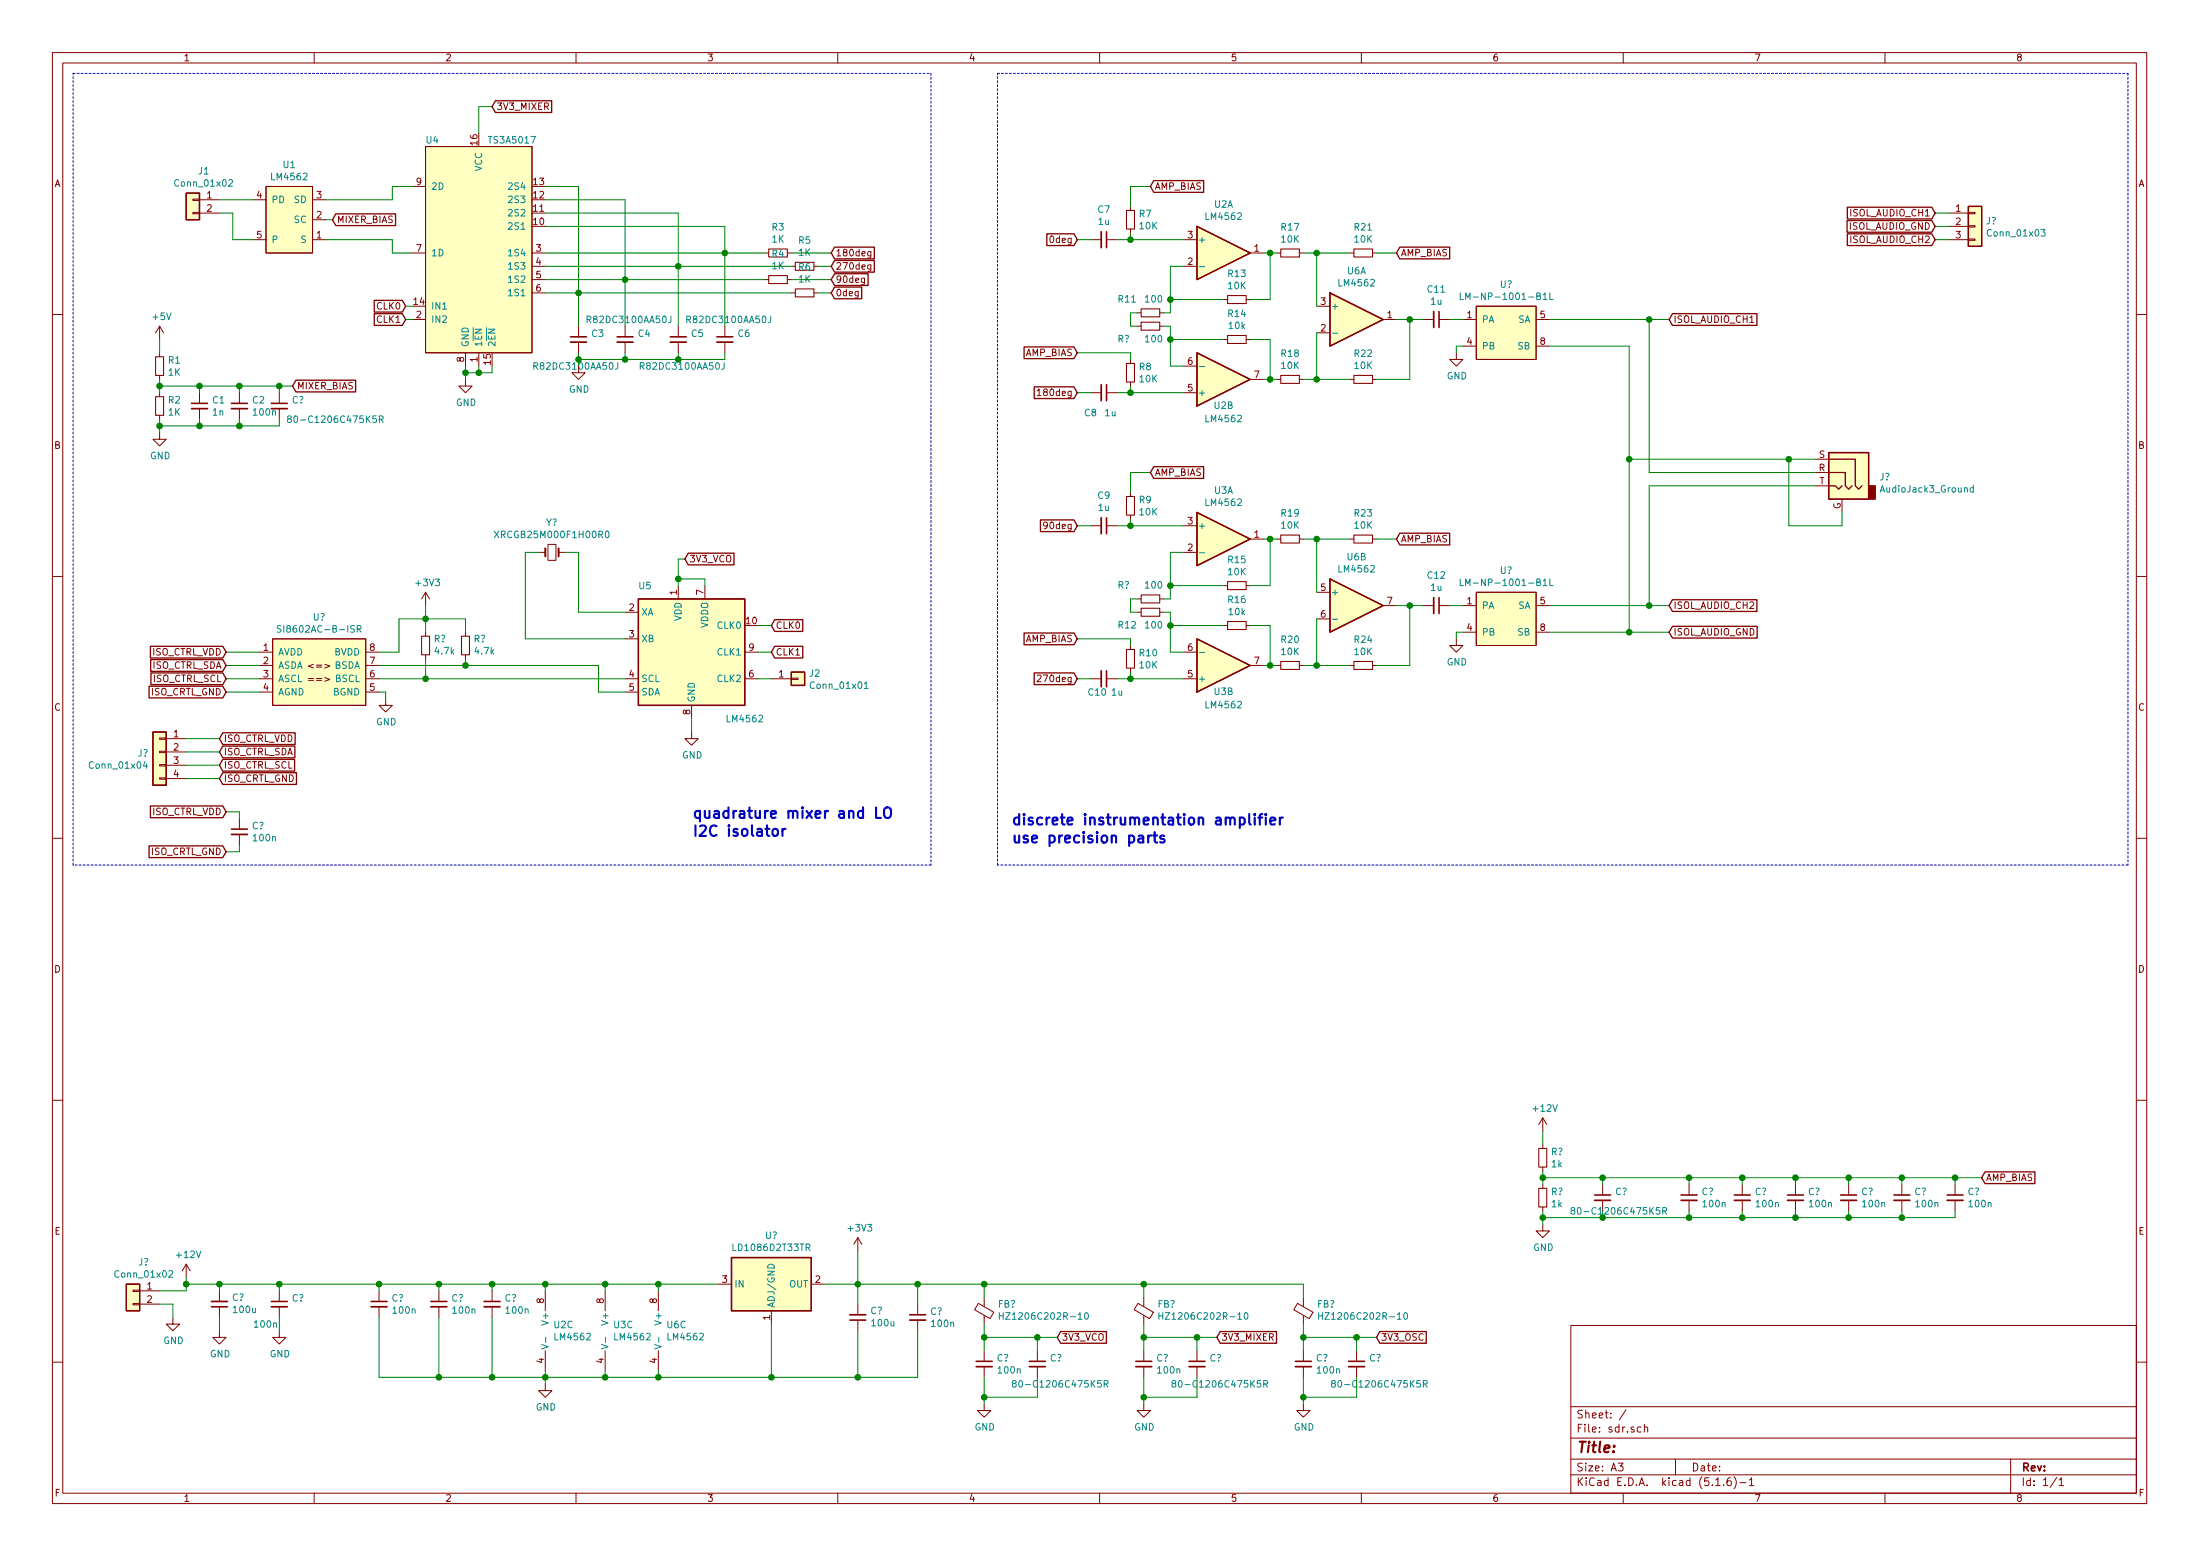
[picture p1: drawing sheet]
<svg xmlns="http://www.w3.org/2000/svg" width="420mm" height="297mm" viewBox="0 0 420 297" stroke-linecap="round" stroke-linejoin="round" font-family="sans-serif">
<g fill="none" stroke="#840000" stroke-width=".19">
<path d="M10 10h400v277h-400zM12 12h396v273.1h-396zM60 10v2M110 10v2M160 10v2M210 10v2M260 10v2M310 10v2M360 10v2M36.8 38h1.3v.3h-1.3zM38.1 38.1h3.8M48.3 38.1h2.5"/>
<path d="M50.8 35.6h8.9v12.7h-8.9zM59.7 38.1h2.5M78.7 35.6h2.6M81.3 28h20.3v39.3h-20.3zM215.9 39.4v.8M36.8 40.5h1.3v.3h-1.3zM38.1 40.7h3.8M48.3 45.8h2.5M59.7 45.8h2.5M59.7 41.9h2.5M78.7 48.3h2.6M101.6 48.3h2.5"/>
<path d="M101.6 50.8h2.5M101.6 53.4h2.5M101.6 55.9h2.5M146 48.3h.8M146 53.4h.8M150.4 48.3h.7M150.4 53.4h.7M151.1 50.8h.8M151.1 55.9h.8M155.4 50.8h.8M155.4 55.9h.8M165.1 53.1l-.1 1.1-.1 .2-.3-.1"/>
<path d="M165.1 53.1h-.4l-.2 .2 .1 .6h.5M166.3 50.6v1l-.2 .2h-.3M166.3 50.6h-.3l-.3 .2 .1 .5h.5M166.3 48v1l-.2 .3-.3-.1M166.3 48.1l-.3-.1-.3 .2 .1 .6h.5M208.3 45.8h2M211.3 45.8h2.1M215.9 43.7v.8M217.2 59.7h.7M221.5 59.7h.7M226.1 50.8h2.5M226.1 45.8h2.5"/>
<path d="M233.7 57.2h.7M238 57.2h.8M238.8 48.3h2.5M243.8 48.3h.8M248.2 48.3h.7M251.5 58.5h2.5M257.8 48.3h.8M262.1 48.3h.8M281.9 58.5h11.5v10.1h-11.5zM372.1 45.8h3.8M372.1 40.7h3.8M372.1 43.2h3.8"/>
<path d="M375.9 45.6h1.3v.3h-1.3zM375.9 40.5h1.3v.3h-1.3zM375.9 43.1h1.3v.2h-1.3zM10 60h2M30.5 62.3l-.8 1.2M30.5 62.3v2.5M30.5 67.3v.8M30.5 71.7v.7M30.5 75v.7M30.5 79.3v.7M30.5 62.3l.7 1.2M38.1 75v2"/>
<path d="M38.1 78v2M45.7 75v2M45.7 78v2M53.3 75v2M53.3 78v2M78.7 61h2.6M88.9 72.4v1.3h1.3l-1.3 1.3-1.3-1.3h1.3M88.9 67.3v2.6M91.4 67.3v2.6M110.5 69.9v1.3h1.3l-1.3 1.2-1.3-1.2h1.3M110.5 62.3v2M110.5 65.3v2"/>
<path d="M119.4 62.3v2M119.4 65.3v2M129.5 62.3v2M129.5 65.3v2M138.4 62.3v2M138.4 65.3v2M198.1 74.6l.4-.3v1.2M198.1 75.5h.7M208.3 75h2M211.3 75h2.1M215.9 68.6v.8M215.9 72.9v.8"/>
<path d="M217.2 62.3h.7M221.5 62.3h.7M226.1 75h2.5M226.1 69.9h2.5M233.7 64.8h.7M238 64.8h.8M238.8 72.4h2.5M243.8 72.4h.8M248.2 72.4h.7M251.5 63.5h2.5M257.8 72.4h.8M262.1 72.4h.8"/>
<path d="M264.2 61h2.5M271.8 61h2M274.8 61h2.1M278.1 67.3v1.3h1.3l-1.3 1.3-1.2-1.3h1.2M279.4 61h2.5M279.4 66.1h2.5M293.4 61h2.5M293.4 66.1h2.5M408 60h2M30.5 82.6v1.3h1.2l-1.2 1.2-1.3-1.2h1.3M215.9 94v.8M215.9 98.3v.8"/>
<path d="M346.7 90.2h2.5M346.7 87.7h2.5M346.7 92.7h2.5M351.8 95.3v2.5M10 110h2M81.3 113.1l-.8 1.2M81.3 113.1v2.5M81.3 113.1l.7 1.2M102.9 105.4h1.2M104.6 103.9h1.6v3.1h-1.6zM106.7 105.4h1.2M119.4 116.9h2.5"/>
<path d="M129.5 111.8v2.5M134.6 111.8v2.5M200 100.2l-.2 .2h-.4l-.1-.2 .1-.4 .4-.1 .2 .2v.7l-.2 .3h-.4M208.3 100.4h2M211.3 100.4h2.1M217.2 116.9h.7M217.2 114.3h.7M221.5 116.9h.7M221.5 114.3h.7M226.1 105.4h2.5M226.1 100.4h2.5M233.7 111.8h.7"/>
<path d="M233.7 119.4h.7M238 111.8h.8M238 119.4h.8M238.8 102.9h2.5M243.8 102.9h.8M248.2 102.9h.7M251.5 113.1h2.5M251.5 118.1h2.5M257.8 102.9h.8M262.1 102.9h.8M264.2 115.6h2.5M271.8 115.6h2"/>
<path d="M274.8 115.6h2.1M279.4 115.6h2.5M281.9 113.1h11.5v10.1h-11.5zM293.4 115.6h2.5M408 110h2M49.5 127h2.6M49.5 129.6h2.6M49.5 124.5h2.6M49.5 132.1h2.6M52.1 122h17.7v12.7h-17.7zM69.8 127h2.6M69.8 129.6h2.6"/>
<path d="M69.8 124.5h2.6M69.8 132.1h2.6M73.7 133.4v1.3h1.2l-1.2 1.2-1.3-1.2h1.3M81.3 120.7v.7M81.3 125v.8M88.9 120.7v.7M88.9 125v.8M119.4 129.6h2.5M119.4 132.1h2.5M119.4 122h2.5M132.1 139.7v1.3h1.2l-1.2 1.3-1.3-1.3h1.3M132.1 134.7v2.5"/>
<path d="M142.2 129.6h2.6M142.2 124.5h2.6M147.3 129.6h3.8M151.1 129.4h1.3v.3h-1.3zM198.1 129l.5-.1 .2 .3-.8 .9h.8M208.3 129.6h2M211.3 129.6h2.1M215.9 123.2v.8M215.9 127.5v.8M226.1 129.6h2.5M226.1 124.5h2.5M238.8 127h2.5"/>
<path d="M243.8 127h.8M248.2 127h.7M257.8 127h.8M262.1 127h.8M278.1 122v1.2h1.3l-1.3 1.3-1.2-1.3h1.2M279.4 120.7h2.5M293.4 120.7h2.5M30.5 148.5h1.2v.3h-1.2zM30.5 146h1.2v.2h-1.2zM30.5 140.9h1.2v.2h-1.2zM30.5 143.4h1.2v.3h-1.2zM31.7 141h3.9"/>
<path d="M31.7 143.5h3.9M31.7 146.1h3.9M31.7 148.6h3.9M45.7 156.2v2.1M45.7 159.3v2M10 160h2M408 160h2M10 210h2M294.6 213.4v2.5M294.6 218.5v.7M294.6 213.4l-.7 1.3M294.6 213.4l.8 1.3"/>
<path d="M408 210h2M163.8 236.3l-.7 1.2M163.8 236.3v2.5M163.8 236.3l.8 1.2M294.6 233.7v1.3h1.3l-1.3 1.3-1.2-1.3h1.2M294.6 222.8v.8M294.6 226.1v.8M294.6 230.4v.8M306.1 226.1v2M306.1 229.1v2.1M322.6 226.1v2M322.6 229.1v2.1"/>
<path d="M332.7 226.1v2M332.7 229.1v2.1M342.9 226.1v2M342.9 229.1v2.1M353.1 226.1v2M353.1 229.1v2.1M363.2 226.1v2M363.2 229.1v2.1M373.4 226.1v2M373.4 229.1v2.1M25.4 248.8h1.3v.3h-1.3zM25.4 246.3h1.3v.2h-1.3z"/>
<path d="M26.7 246.4h3.8M26.7 249h3.8M33 251.5v1.3h1.3l-1.3 1.2-1.3-1.2h1.3M35.6 241.3l-.8 1.3M35.6 241.3v2.6M35.6 241.3l.7 1.3M41.9 254v1.3h1.3l-1.3 1.3-1.3-1.3h1.3M41.9 246.4v2M41.9 249.5v2M53.3 254v1.3h1.3l-1.3 1.3-1.2-1.3h1.2M53.3 246.4v2M53.3 249.5v2"/>
<path d="M72.4 246.4v2M72.4 249.5v2M83.8 246.4v2M83.8 249.5v2M94 246.4v2M94 249.5v2M104.1 246.4v3.8M104.1 257.8v3.9M115.6 246.4v3.8M115.6 257.8v3.9M125.7 246.4v3.8M125.7 257.8v3.9"/>
<path d="M137.2 245.1h2.5M147.3 250.2v2.6M154.9 245.1h2.6M163.8 249v2M163.8 252v2M175.3 249v2M175.3 252v2M186.8 248.8l3 1.7-.7 1.2-3-1.7zM188 247.7v1.7M188 251.1v1.7M188 257.8v2.1M198.1 257.8v2.1"/>
<path d="M217.3 248.8l3 1.7-.7 1.2-3-1.7zM218.4 247.7v1.7M218.4 251.1v1.7M218.4 257.8v2.1M228.6 257.8v2.1M247.8 248.8l2.9 1.7-.7 1.2-2.9-1.7zM248.9 247.7v1.7M248.9 251.1v1.7M248.9 257.8v2.1M259.1 257.8v2.1M300 253h108v32.1h-108zM10 260h2"/>
<path d="M104.1 264.2v1.3h1.3l-1.3 1.2-1.2-1.2h1.2M188 268v1.3h1.2l-1.2 1.2-1.3-1.2h1.3M188 260.9v2M198.1 260.9v2M218.4 268v1.3h1.3l-1.3 1.2-1.2-1.2h1.2M218.4 260.9v2M228.6 260.9v2M248.9 268v1.3h1.3l-1.3 1.2-1.3-1.2h1.3M248.9 260.9v2M259.1 260.9v2M300 278.5h108M300 274.5h108"/>
<path d="M300 268.5h108M309 279.3h1l-.5 .6 .4 .1v.7l-.2 .1-.7-.1M310.5 269.1l-1.2 2M313.4 272.5l-.4-.1-.3 .3 .1 .6 .2 .1 .4-.1M314 272.5l.2-.1 .4 .1 .1 .9M314 271.9v1.5M320 278.5v3M384 278.5v6.6M408 260h2M60 285.1v1.9M110 285.1v1.9M160 285.1v1.9"/>
<path d="M210 285.1v1.9M260 285.1v1.9M300 281.5h108M310 285.1v1.9M327.7 283.6h.8M329.2 283.5v.1M330.5 282.1a.59 .59 0 0 0-.7 .6l.1 .8 .5 .1 .2-.1 .1-.5-.2-.3h-.4l-.3 .3M331.2 281.9a1.71 1.71 0 0 1 0 2.3M332.3 283h1.2M334.1 282.5l.4-.4v1.5M334.1 283.6h.8M360 285.1v1.9"/>
<path d="M392.8 282l-1.3 2M393.2 282.5l.5-.4v1.5M393.2 283.6h.9"/>
</g>
<g fill="#ffffc2" stroke="#ffffc2" stroke-width=".19">
<path d="M228.6 67.3l10.2 5.1-10.2 5.1z"/>
<path d="M228.6 43.2l10.2 5.1-10.2 5.1z"/>
<path d="M254 55.9l10.2 5.1-10.2 5.1z"/>
<path d="M254 110.5l10.2 5.1-10.2 5.1z"/>
<path d="M228.6 122l10.2 5-10.2 5.1z"/>
<path d="M228.6 97.8l10.2 5.1-10.2 5.1z"/>
<path d="M50.8 35.6h8.9v12.7h-8.9z"/>
<path d="M375.9 39.4h2.6v7.6h-2.6z"/>
<path d="M24.1 245.1h2.6v5.1h-2.6z"/>
<path d="M349.2 86.4h7.7v8.9h-7.7z"/>
<path d="M139.7 240.1h15.2v10.1h-15.2z"/>
<path d="M52.1 122h17.7v12.7h-17.7z"/>
<path d="M29.2 139.7h2.5v10.2h-2.5z"/>
<path d="M151.1 128.3h2.6v2.5h-2.6z"/>
<path d="M281.9 58.5h11.5v10.1h-11.5z"/>
<path d="M81.3 28h20.3v39.3h-20.3z"/>
<path d="M35.6 36.9h2.5v5h-2.5z"/>
<path d="M281.9 113.1h11.5v10.1h-11.5z"/>
<path d="M121.9 114.3h20.3v20.4h-20.3z"/>
</g>
<g fill="none" stroke="#840000" stroke-width=".25">
<path d="M94.6 19.2h10.8v2.3h-10.8l-.6-1.1zM35.6 36.9h2.5v5h-2.5zM220.3 34.5h9.6v2.2h-9.6l-.6-1.1zM352.8 39.6h16.1l.7 1.1-.7 1.1h-16.1zM375.9 39.4h2.6v7.6h-2.6zM64.1 40.8h11.4v2.3h-11.4l-.6-1.2zM71.5 59.9h5.3l.7 1.1-.7 1.1h-5.3zM71.5 57.3h5.3l.7 1.2-.7 1.1h-5.3zM159.4 49.7h7.6v2.3h-7.6l-.7-1.2zM159.4 47.2h7.6v2.2h-7.6l-.7-1.1zM159.4 52.3h6.4v2.2h-6.4l-.7-1.1zM159.4 54.8h5.2v2.2h-5.2l-.7-1.1z"/>
<path d="M199.9 44.6h5.2l.6 1.2-.6 1.1h-5.2zM228.6 43.2l10.2 5.1-10.2 5.1zM254 55.9l10.2 5.1-10.2 5.1zM267.3 47.2h9.6v2.2h-9.6l-.6-1.1zM319.4 59.9h16.1v2.2h-16.1l-.6-1.1zM352.8 42.1h16.1l.7 1.1-.7 1.1h-16.1zM352.8 44.6h16.1l.7 1.2-.7 1.1h-16.1zM56.5 72.6h11.4v2.2h-11.4l-.6-1.1zM195.6 66.2h9.5l.6 1.1-.6 1.2h-9.5zM197.5 73.8h7.6l.6 1.2-.6 1.1h-7.6zM228.6 67.3l10.2 5.1-10.2 5.1zM198.7 99.2h6.4l.6 1.2-.6 1.1h-6.4z"/>
<path d="M220.3 89.1h9.6v2.2h-9.6l-.6-1.1zM228.6 97.8l10.2 5.1-10.2 5.1zM349.2 86.4h7.7v8.9h-7.7zM349.2 92.7h1.3l.7 .7 .6-.7M349.2 90.2h3.2v2.5l.7 .7 .6-.7M349.2 87.7h5.1v5l.7 .7 .6-.7M121.9 114.3h20.3v20.4h-20.3zM131.4 105.6h8.8v2.2h-8.8l-.6-1.1zM148 118.3h5.3v2.2h-5.3l-.7-1.1zM254 110.5l10.2 5.1-10.2 5.1zM267.3 101.8h9.6v2.2h-9.6l-.6-1.1zM319.4 119.6h16.2v2.2h-16.2l-.6-1.1z"/>
<path d="M319.4 114.5h16.1v2.2h-16.1l-.6-1.1zM28.5 131h14l.7 1.1-.7 1.1h-14zM28.7 123.4h13.8l.7 1.1-.7 1.1h-13.8zM28.8 125.9h13.7l.7 1.1-.7 1.2h-13.7zM28.8 128.5h13.7l.7 1.1-.7 1.1h-13.7zM29.2 139.7h2.5v10.2h-2.5zM42.5 139.9h13.9v2.2h-13.9l-.6-1.1zM148 123.4h5.3v2.2h-5.3l-.7-1.1zM151.1 128.3h2.6v2.5h-2.6zM195.6 120.8h9.5l.6 1.2-.6 1.1h-9.5zM197.5 128.5h7.6l.6 1.1-.6 1.1h-7.6zM228.6 122l10.2 5-10.2 5.1z"/>
<path d="M28.7 153.9h13.8l.7 1.1-.7 1.1h-13.8zM42.5 145h13.8v2.2h-13.8l-.6-1.1zM42.5 147.5h14.1v2.2h-14.1l-.6-1.1zM42.5 142.4h13.8v2.3h-13.8l-.6-1.2zM28.5 161.5h14l.7 1.1-.7 1.1h-14zM379.1 223.7h9.5v2.2h-9.5l-.6-1.1zM24.1 245.1h2.6v5.1h-2.6zM139.7 240.1h15.2v10.1h-15.2zM202.6 254.2h8.7v2.2h-8.7l-.7-1.1zM233 254.2h10.8v2.2h-10.8l-.6-1.1zM263.5 254.2h8.9v2.2h-8.9l-.6-1.1z"/>
</g>
<g fill="none" stroke="#008484" stroke-width=".19">
<path d="M43.7 34.4l.5-.1 .2 .3-.8 .9h.8M229.1 50.9h1M278.9 55.9v1.3h.6M279.9 57.2v-1.3l.4 .9 .4-.9v1.3M294.7 56.3l.4-.4v1.3M294.7 57.2h.8M296 55.9v1.3h.6M389.8 43.8h.8l-.4 .5 .3 .1v.6l-.5 .1-.2-.2M55.2 79.9l-.2-.1v-.3l.4-.1 .3 .2-.1 .2-.6 .2-.1 .2 .1 .3 .2 .2 .3-.1 .2-.2v-.2l-.3-.3M118 69.2l-.1 1.1-.4 .2M128.1 60.3v1.1l-.4 .2M138.3 69.2v1.1l-.5 .2"/>
<path d="M147.2 60.3l-.1 1.1-.4 .2M229.1 70h1M254.5 63.6h1M72.4 80l.7-.1v-.4l-.7-.1v1.3M72.7 80l.5 .7M376.9 93.2l-.4-.1-.2 .2 .1 .6h.5M376.9 92.7v1.2M53.7 119.5l-.5-.1-.2 .1v.4l.5 .3 .2 .3-.3 .2-.5-.1M94.4 101.4l.9 1.3M95.3 101.4l-.9 1.3M115.7 101.5l.2-.1a.69 .69 0 0 1 .4 .6 .69 .69 0 0 1-.4 .7l-.2-.2-.1-.3zM229.1 105.5h1"/>
<path d="M254.5 118.2h1M278.9 110.5v1.3h.6M279.9 111.8v-1.3l.4 .9 .4-.9v1.3M294.7 110.9l.4-.4v1.3M294.7 111.8h.8M296 110.5v1.3h.6M68.2 120.1l.7-.1v-.5l-.7-.1v1.3M68.5 120.1l.5 .6M165.1 130.5l.3-.3v1.2M165.1 131.4h.7M229.1 124.6h1M27.7 145.4l-.3 .8h.8"/>
<path d="M28 145.8v.9M300.3 231.1l-.2-.2v-.3l.4-.1 .3 .3-.1 .1-.5 .2-.2 .2 .1 .4 .2 .1 .3-.1 .2-.1v-.3l-.3-.2M317.6 231.2l.6-.1v-.5l-.6-.1v1.3M317.9 231.2l.4 .6M32.3 242.7l.4-.1 .3 .3-.8 .9h.8M103.4 256.7l1.3 .4-1.3 .4M104.2 255.3v.9M114.9 256.7l1.2 .4-1.2 .4M115.6 255.3v.9M125 256.7l1.3 .4-1.3 .4M125.8 255.3v.9M146.8 241.5a.67 .67 0 0 1 .7-.1 .67 .67 0 0 1 .4 .7h-1.3z"/>
<path d="M190.9 251.2h.7M190.9 250.6v1.3M191.6 250.6v1.3M207.2 250.7l.2-.1a.69 .69 0 0 1 .5 .6 .69 .69 0 0 1-.5 .7l-.2-.2-.1-.3zM221.3 251.2h.8M221.3 250.6v1.3M222.1 250.6v1.3M237.7 250.7l.2-.1a.69 .69 0 0 1 .4 .6 .69 .69 0 0 1-.4 .7l-.2-.2-.1-.3zM251.8 250.6v1.3M251.8 251.2h.8M252.6 250.6v1.3M268.2 250.7l.2-.1a.69 .69 0 0 1 .4 .6 .69 .69 0 0 1-.4 .7l-.2-.2-.1-.3z"/>
<path d="M193.6 264.1l-.2-.1v-.3l.4-.2 .3 .3-.1 .2-.5 .1-.2 .2 .1 .4 .2 .1h.4l.1-.2v-.3l-.3-.2M210.9 264.2l.7-.1v-.4l-.7-.2v1.3M211.2 264.2l.4 .6M224.1 264.1l-.2-.1v-.3l.4-.2 .3 .3-.1 .2-.5 .1-.2 .2 .1 .4 .2 .1h.3l.2-.2v-.3l-.3-.2M241.4 264.2l.6-.1v-.4l-.6-.2v1.3M241.7 264.2l.4 .6M254.6 264.1l-.2-.1v-.3l.4-.2 .2 .3v.2l-.6 .1-.1 .2 .1 .4 .2 .1h.3l.1-.2v-.3l-.2-.2M271.8 264.2l.7-.1v-.4l-.7-.2v1.3M272.1 264.2l.5 .6"/>
</g>
<g fill="none" stroke="#840000" stroke-width=".33">
<path d="M210.3 44.2v3.1M273.8 59.5v3M36.6 78h3M44.2 78h3M51.8 78h3.1M109 65.3h3M117.9 65.3h3M128 65.3h3.1M136.9 65.3h3.1M210.3 73.4v3.1M210.3 98.8v3.1M273.8 114.1v3"/>
<path d="M210.3 128.1v3M44.2 159.3h3M304.5 229.1h3.1M321.1 229.1h3M331.2 229.1h3.1M341.4 229.1h3M351.5 229.1h3.1M361.7 229.1h3M371.9 229.1h3M40.4 248.4h3M51.8 249.5h3.1M70.9 249.5h3"/>
<path d="M82.3 249.5h3M92.5 249.5h3M162.3 251h3.1M173.7 252h3.1M186.4 260.9h3.1M196.6 260.9h3M216.9 260.9h3.1M227.1 260.9h3M247.4 260.9h3M257.6 260.9h3"/>
</g>
<g fill="none" stroke="#840000" stroke-width=".3">
<path d="M211.3 44.2v3.1M274.8 59.5v3M36.6 77h3M44.2 77h3M51.8 77h3.1M109 64.3h3M117.9 64.3h3M128 64.3h3.1M136.9 64.3h3.1M211.3 73.4v3.1M211.3 98.8v3.1M274.8 114.1v3"/>
<path d="M211.3 128.1v3M44.2 158.3h3M304.5 228.1h3.1M321.1 228.1h3M331.2 228.1h3.1M341.4 228.1h3M351.5 228.1h3.1M361.7 228.1h3M371.9 228.1h3M40.4 249.5h3M51.8 248.4h3.1M70.9 248.4h3"/>
<path d="M82.3 248.4h3M92.5 248.4h3M162.3 252h3.1M173.7 251h3.1M186.4 259.9h3.1M196.6 259.9h3M216.9 259.9h3.1M227.1 259.9h3M247.4 259.9h3M257.6 259.9h3"/>
</g>
<path d="M104.1 104.7v1.5M106.7 104.7v1.5" fill="none" stroke="#840000" stroke-width=".38"/>
<g fill="none" stroke="#840000" stroke-width=".2">
<path d="M146.8 47.5h3.6v1.6h-3.6zM146.8 52.6h3.6v1.5h-3.6zM151.9 50.1h3.5v1.5h-3.5zM151.9 55.2h3.5v1.5h-3.5zM215.1 40.2h1.6v3.5h-1.6zM217.9 59h3.6v1.5h-3.6zM234.4 56.4h3.6v1.5h-3.6zM244.6 47.5h3.6v1.6h-3.6zM258.6 47.5h3.5v1.6h-3.5zM29.7 75.7h1.5v3.6h-1.5zM29.7 68.1h1.5v3.6h-1.5zM215.1 69.4h1.6v3.5h-1.6z"/>
<path d="M217.9 61.5h3.6v1.5h-3.6zM234.4 64h3.6v1.6h-3.6zM244.6 71.7h3.6v1.5h-3.6zM258.6 71.7h3.5v1.5h-3.5zM215.1 94.8h1.6v3.5h-1.6zM217.9 116.1h3.6v1.5h-3.6zM217.9 113.6h3.6v1.5h-3.6zM234.4 111h3.6v1.6h-3.6zM234.4 118.7h3.6v1.5h-3.6zM244.6 102.1h3.6v1.6h-3.6zM258.6 102.1h3.5v1.6h-3.5zM80.5 121.4h1.5v3.6h-1.5z"/>
<path d="M88.1 121.4h1.6v3.6h-1.6zM215.1 124h1.6v3.5h-1.6zM244.6 126.3h3.6v1.5h-3.6zM258.6 126.3h3.5v1.5h-3.5zM293.9 219.2h1.5v3.6h-1.5zM293.9 226.9h1.5v3.5h-1.5z"/>
</g>
<path d="M356.9 92.7h1.2v2.6h-1.2z" fill="#840000" stroke="#840000" stroke-width=".25"/>
<path d="M14 14h163.8M177.8 14v151.1M190.5 14h215.9M406.4 14v151.1M14 165.1v-151.1M177.8 165.1h-163.8M190.5 165.1v-151.1M406.4 165.1h-215.9" fill="none" stroke="#0000c2" stroke-width=".19" stroke-dasharray=".4 .4"/>
<g fill="none" stroke="#008400" stroke-width=".19">
<path d="M41.9 38.1h6.4M78.7 35.6h-3.8v2.5h-12.7M94 20.4h-2.6v5M104.1 35.6h6.4v26.7M104.1 38.1h15.3v24.2M219.7 35.6h-3.8v3.8M41.9 40.7h2.5v5.1h3.9M62.2 45.8h12.7v2.5h3.8M62.2 41.9h1.3M77.5 58.5h1.2M104.1 43.2h34.3v19.1M104.1 40.7h25.4v21.6"/>
<path d="M104.1 48.3h41.9M104.1 55.9h47M104.1 50.8h47M104.1 53.4h41.9M151.1 48.3h7.6M151.1 53.4h7.6M156.2 55.9h2.5M156.2 50.8h2.5M205.7 45.8h2.6M213.4 45.8h12.7M215.9 44.5v1.3M217.2 59.7h-1.3v2.6h1.3"/>
<path d="M223.5 57.2h10.2M226.1 50.8h-2.6v8.9h-1.3M241.3 48.3h2.5M242.6 48.3v8.9h-3.8M248.9 48.3h8.9M251.5 48.3v10.2M262.9 48.3h3.8M369.6 45.8h2.5M369.6 43.2h2.5M369.6 40.7h2.5M30.5 73.7h25.4M30.5 64.8v2.5"/>
<path d="M30.5 72.4v2.6M38.1 73.7v1.3M45.7 73.7v1.3M53.3 73.7v1.3M77.5 61h1.2M88.9 69.9v2.5M91.4 69.9v1.3M94 69.9v1.3h-5.1M110.5 67.3v2.6M119.4 67.3v1.3M129.5 67.3v1.3M138.4 67.3v1.3h-27.9"/>
<path d="M205.7 67.3h10.2v1.3M205.7 75h2.6M213.4 75h12.7M215.9 73.7v1.3M222.2 62.3h1.3v7.6h2.6M223.5 64.8h10.2M238.8 64.8h3.8v7.6M241.3 72.4h2.5M248.9 72.4h8.9M251.5 63.5v8.9M266.7 61h5.1M269.2 61v11.4h-6.3"/>
<path d="M276.9 61h2.5M279.4 66.1h-1.3v1.2M295.9 61h22.9M295.9 66.1h15.2v54.6M315 61v29.2h31.7M30.5 80v2.6M38.1 80v1.3M45.7 80v1.3M53.3 80v1.3h-22.8M215.9 99.1v1.3M219.7 90.2h-3.8v3.8M311.1 87.7h35.6"/>
<path d="M341.6 87.7v12.7h10.2v-2.6M346.7 92.7h-31.7v22.9M81.3 115.6v5.1M102.9 105.4h-2.6v16.6h19.1M107.9 105.4h2.6v11.5h8.9M129.5 110.5h5.1v1.3M130.8 106.7h-1.3v5.1M144.8 119.4h2.5M205.7 100.4h2.6M213.4 100.4h12.7M217.2 114.3h-1.3v2.6h1.3M222.2 116.9h1.3v7.6h2.6"/>
<path d="M223.5 119.4h10.2M223.5 111.8h10.2M226.1 105.4h-2.6v8.9h-1.3M238.8 119.4h3.8v7.6M241.3 102.9h2.5M242.6 102.9v8.9h-3.8M248.9 102.9h8.9M251.5 102.9v10.2M251.5 118.1v8.9M262.9 102.9h3.8M266.7 115.6h5.1M269.2 115.6v11.4h-6.3"/>
<path d="M276.9 115.6h2.5M295.9 115.6h22.9M43.2 124.5h6.3M43.2 132.1h6.3M43.2 129.6h6.3M43.2 127h6.3M72.4 132.1h1.3v1.3M72.4 127h41.9v5.1h5.1M72.4 129.6h47M81.3 125.8v3.8M88.9 120.7v-2.6h-12.7v6.4h-3.8M88.9 125.8v1.2"/>
<path d="M132.1 137.2v2.5M144.8 124.5h2.5M144.8 129.6h2.5M205.7 129.6h2.6M205.7 122h10.2v1.2M213.4 129.6h12.7M215.9 128.3v1.3M241.3 127h2.5M248.9 127h8.9M279.4 120.7h-1.3v1.3M295.9 120.7h22.9M35.6 148.6h6.3"/>
<path d="M35.6 141h6.3M35.6 143.5h6.3M35.6 146.1h6.3M43.2 155h2.5v1.2M45.7 161.3v1.3h-2.5M294.6 215.9v2.6M163.8 238.8v10.2M294.6 224.8h83.9M294.6 223.6v2.5M294.6 231.2v2.5M306.1 224.8v1.3M322.6 224.8v1.3"/>
<path d="M322.6 231.2v1.2M332.7 224.8v1.3M332.7 231.2v1.2M342.9 224.8v1.3M342.9 231.2v1.2M353.1 224.8v1.3M353.1 231.2v1.2M363.2 224.8v1.3M363.2 231.2v1.2M373.4 224.8v1.3M373.4 231.2v1.2h-78.8M30.5 249h2.5v2.5"/>
<path d="M35.6 245.1h101.6M35.6 243.9v2.5h-5.1M41.9 245.1v1.3M41.9 251.5v2.5M53.3 245.1v1.3M53.3 251.5v2.5M72.4 251.5v11.4h102.9v-8.9M72.4 245.1v1.3M83.8 245.1v1.3M83.8 251.5v11.4M94 245.1v1.3M94 251.5v11.4"/>
<path d="M104.1 245.1v1.3M115.6 245.1v1.3M125.7 245.1v1.3M147.3 252.8v10.1M157.5 245.1h91.4v2.6M163.8 254v8.9M175.3 245.1v3.9M188 255.3h13.9M188 245.1v2.6M188 252.8v5M198.1 255.3v2.5M218.4 245.1v2.6"/>
<path d="M218.4 252.8v5M218.4 255.3h14M228.6 255.3v2.5M248.9 255.3h14M248.9 252.8v5M259.1 255.3v2.5M104.1 261.7v2.5M115.6 261.7v1.2M125.7 261.7v1.2M188 262.9v5.1M198.1 262.9v3.8h-10.1M218.4 262.9v5.1"/>
<path d="M228.6 262.9v3.8h-10.2M248.9 262.9v5.1M259.1 262.9v3.8h-10.2"/>
</g>
<g fill="none" stroke="#0000c2" stroke-width=".41">
<path d="M147.6 158.4a.53 .53 0 0 1 .6-.2 .53 .53 0 0 1 .4 .4v.6a.54 .54 0 0 1-.6 .4 .54 .54 0 0 1-.5-.4zM149.4 158.2v1.4M150 158.2l-.4 .1-.2 .3M167.3 154.1v2h.9M169.1 154.2a.67 .67 0 0 1 .7 0 .67 .67 0 0 1 .4 .6v.7a.69 .69 0 0 1-1.1 .5 1.45 1.45 0 0 1 0-1.8zM219.9 159.5l-.4 .1-.2 .3M220.2 159.5h.8M220.5 158.8v1.7l.1 .2 .4 .1M222.4 159.6a.5 .5 0 0 0-.8 .2l.1 .3a.63 .63 0 0 1 .7 .4l-.3 .3-.5-.1M239.6 155.4l-.1 .1h.2l-.1-.1v.2M239.6 156.1v1.3M240.3 156.1h.8"/>
<path d="M241.1 155.4l-.4 .1-.1 .2v1.7M241.7 155.4l-.1 .1h.2l-.1-.1v.2M241.7 156.1v1.3M242.6 156.7l1-.1-.1-.4-.6-.1-.3 .2 .1 1 .2 .1 .6-.1M244.4 156.1v1.3M245 156.1l-.4 .1-.2 .2"/>
</g>
<g fill="#008400" stroke="#008400" stroke-width=".25">
<circle cx="83.8" cy="262.9" r=".51"/>
<circle cx="223.5" cy="111.8" r=".51"/>
<circle cx="332.7" cy="232.4" r=".51"/>
<circle cx="332.7" cy="224.8" r=".51"/>
<circle cx="215.9" cy="129.6" r=".51"/>
<circle cx="223.5" cy="119.4" r=".51"/>
<circle cx="104.1" cy="262.9" r=".51"/>
<circle cx="322.6" cy="232.4" r=".51"/>
<circle cx="30.5" cy="73.7" r=".51"/>
<circle cx="94" cy="262.9" r=".51"/>
<circle cx="322.6" cy="224.8" r=".51"/>
<circle cx="363.2" cy="232.4" r=".51"/>
<circle cx="45.7" cy="73.7" r=".51"/>
<circle cx="306.1" cy="224.8" r=".51"/>
<circle cx="242.6" cy="127" r=".51"/>
<circle cx="115.6" cy="262.9" r=".51"/>
<circle cx="242.6" cy="102.9" r=".51"/>
<circle cx="91.4" cy="71.2" r=".51"/>
<circle cx="81.3" cy="129.6" r=".51"/>
<circle cx="88.9" cy="127" r=".51"/>
<circle cx="81.3" cy="118.1" r=".51"/>
<circle cx="341.6" cy="87.7" r=".51"/>
<circle cx="311.1" cy="87.7" r=".51"/>
<circle cx="88.9" cy="71.2" r=".51"/>
<circle cx="315" cy="115.6" r=".51"/>
<circle cx="311.1" cy="120.7" r=".51"/>
<circle cx="251.5" cy="127" r=".51"/>
<circle cx="315" cy="61" r=".51"/>
<circle cx="269.2" cy="115.6" r=".51"/>
<circle cx="35.6" cy="245.1" r=".51"/>
<circle cx="342.9" cy="232.4" r=".51"/>
<circle cx="41.9" cy="245.1" r=".51"/>
<circle cx="129.5" cy="110.5" r=".51"/>
<circle cx="342.9" cy="224.8" r=".51"/>
<circle cx="251.5" cy="102.9" r=".51"/>
<circle cx="242.6" cy="48.3" r=".51"/>
<circle cx="175.3" cy="245.1" r=".51"/>
<circle cx="251.5" cy="72.4" r=".51"/>
<circle cx="110.5" cy="55.9" r=".51"/>
<circle cx="188" cy="255.3" r=".51"/>
<circle cx="215.9" cy="75" r=".51"/>
<circle cx="188" cy="266.7" r=".51"/>
<circle cx="119.4" cy="53.4" r=".51"/>
<circle cx="198.1" cy="255.3" r=".51"/>
<circle cx="223.5" cy="57.2" r=".51"/>
<circle cx="223.5" cy="64.8" r=".51"/>
<circle cx="242.6" cy="72.4" r=".51"/>
<circle cx="218.4" cy="255.3" r=".51"/>
<circle cx="163.8" cy="262.9" r=".51"/>
<circle cx="129.5" cy="50.8" r=".51"/>
<circle cx="218.4" cy="266.7" r=".51"/>
<circle cx="228.6" cy="255.3" r=".51"/>
<circle cx="215.9" cy="45.8" r=".51"/>
<circle cx="138.4" cy="48.3" r=".51"/>
<circle cx="218.4" cy="245.1" r=".51"/>
<circle cx="188" cy="245.1" r=".51"/>
<circle cx="259.1" cy="255.3" r=".51"/>
<circle cx="45.7" cy="81.3" r=".51"/>
<circle cx="248.9" cy="266.7" r=".51"/>
<circle cx="53.3" cy="73.7" r=".51"/>
<circle cx="248.9" cy="255.3" r=".51"/>
<circle cx="83.8" cy="245.1" r=".51"/>
<circle cx="30.5" cy="81.3" r=".51"/>
<circle cx="353.1" cy="232.4" r=".51"/>
<circle cx="72.4" cy="245.1" r=".51"/>
<circle cx="115.6" cy="245.1" r=".51"/>
<circle cx="353.1" cy="224.8" r=".51"/>
<circle cx="38.1" cy="73.7" r=".51"/>
<circle cx="363.2" cy="224.8" r=".51"/>
<circle cx="104.1" cy="245.1" r=".51"/>
<circle cx="94" cy="245.1" r=".51"/>
<circle cx="373.4" cy="224.8" r=".51"/>
<circle cx="38.1" cy="81.3" r=".51"/>
<circle cx="306.1" cy="232.4" r=".51"/>
<circle cx="53.3" cy="245.1" r=".51"/>
<circle cx="215.9" cy="100.4" r=".51"/>
<circle cx="125.7" cy="245.1" r=".51"/>
<circle cx="294.6" cy="232.4" r=".51"/>
<circle cx="125.7" cy="262.9" r=".51"/>
<circle cx="110.5" cy="68.6" r=".51"/>
<circle cx="294.6" cy="224.8" r=".51"/>
<circle cx="147.3" cy="262.9" r=".51"/>
<circle cx="119.4" cy="68.6" r=".51"/>
<circle cx="269.2" cy="61" r=".51"/>
<circle cx="163.8" cy="245.1" r=".51"/>
<circle cx="129.5" cy="68.6" r=".51"/>
<circle cx="251.5" cy="48.3" r=".51"/>
</g>
<g font-size="2.8" fill="#0000c2">
<text x="132.1" y="156.2">quadrature mixer and LO</text>
<text x="132.1" y="159.7">I2C isolator</text>
<text x="193" y="157.5">discrete instrumentation amplifier</text>
<text x="193" y="160.9">use precision parts</text>
</g>
<text font-size="2.8" fill="#840000" x="301" y="277.3">Title:</text>
<g font-size="2.1" fill="#840000">
<text x="301" y="273.5">File: sdr.sch</text>
<text x="301" y="270.8">Sheet: /</text>
<text x="301" y="280.9">Size: A3</text>
<text x="323" y="280.9">Date:</text>
<text x="386" y="280.9">Rev:</text>
<text x="301" y="283.7">KiCad E.D.A. kicad (5.1.6)-1</text>
<text x="386" y="283.7">Id: 1/1</text>
</g>
<g font-size="1.8" fill="#840000">
<text x="35" y="11.7">1</text>
<text x="85" y="11.7">2</text>
<text x="135" y="11.7">3</text>
<text x="185" y="11.7">4</text>
<text x="235" y="11.7">5</text>
<text x="285" y="11.7">6</text>
<text x="335" y="11.7">7</text>
<text x="385" y="11.7">8</text>
<text x="94.8" y="21">3V3_MIXER</text>
<text x="91.2" y="27.7" transform="rotate(-90 91.2 27.7)">16</text>
<text x="10.4" y="35.7">A</text>
<text x="79.5" y="35.3">9</text>
<text x="101.9" y="35.3">13</text>
<text x="408.4" y="35.7">A</text>
<text x="39.5" y="37.9">1</text>
<text x="39.5" y="40.4">2</text>
<text x="49" y="37.9">4</text>
<text x="60.5" y="41.7">2</text>
<text x="60.5" y="37.9">3</text>
<text x="101.9" y="40.4">11</text>
<text x="101.9" y="37.9">12</text>
<text x="220.5" y="36.2">AMP_BIAS</text>
<text x="353.4" y="41.3">ISOL_AUDIO_CH1</text>
<text x="373.5" y="40.4">1</text>
<text x="49" y="45.5">5</text>
<text x="60.5" y="45.5">1</text>
<text x="64.3" y="42.6">MIXER_BIAS</text>
<text x="101.9" y="43">10</text>
<text x="200.8" y="46.4">0deg</text>
<text x="226.8" y="45.5">3</text>
<text x="353.1" y="43.9">ISOL_AUDIO_GND</text>
<text x="353.4" y="46.4">ISOL_AUDIO_CH2</text>
<text x="373.5" y="43">2</text>
<text x="373.5" y="45.5">3</text>
<text x="79.5" y="48">7</text>
<text x="102.4" y="48">3</text>
<text x="102.4" y="50.6">4</text>
<text x="102.4" y="53.1">5</text>
<text x="159.5" y="51.5">270deg</text>
<text x="159.5" y="48.9">180deg</text>
<text x="226.8" y="50.6">2</text>
<text x="239.5" y="48">1</text>
<text x="267.5" y="48.9">AMP_BIAS</text>
<text x="72.1" y="59.1">CLK0</text>
<text x="79" y="58.2">14</text>
<text x="102.4" y="55.7">6</text>
<text x="159.5" y="54">90deg</text>
<text x="159.5" y="56.6">0deg</text>
<text x="252.2" y="58.2">3</text>
<text x="72.1" y="61.6">CLK1</text>
<text x="79.5" y="60.7">2</text>
<text x="252.2" y="63.3">2</text>
<text x="264.9" y="60.7">1</text>
<text x="280.2" y="60.7">1</text>
<text x="280.2" y="65.8">4</text>
<text x="294.2" y="60.7">5</text>
<text x="294.2" y="65.8">8</text>
<text x="319.6" y="61.6">ISOL_AUDIO_CH1</text>
<text x="88.6" y="69.1" transform="rotate(-90 88.6 69.1)">8</text>
<text x="91.2" y="69.1" transform="rotate(-90 91.2 69.1)">1</text>
<text x="93.7" y="69.6" transform="rotate(-90 93.7 69.6)">15</text>
<text x="195.8" y="68">AMP_BIAS</text>
<text x="226.8" y="69.6">6</text>
<text x="56.7" y="74.3">MIXER_BIAS</text>
<text x="198.9" y="75.6">180deg</text>
<text x="226.8" y="74.7">5</text>
<text x="239.5" y="72.2">7</text>
<text x="10.4" y="85.7">B</text>
<text x="347.3" y="90">R</text>
<text x="347.4" y="87.4">S</text>
<text x="408.4" y="85.7">B</text>
<text x="220.5" y="90.8">AMP_BIAS</text>
<text x="347.4" y="92.5">T</text>
<text x="199.8" y="101">90deg</text>
<text x="226.8" y="100.1">3</text>
<text x="351.5" y="97.2" transform="rotate(-90 351.5 97.2)">G</text>
<text x="131.6" y="107.4">3V3_VCO</text>
<text x="226.8" y="105.2">2</text>
<text x="239.5" y="102.7">1</text>
<text x="267.5" y="103.5">AMP_BIAS</text>
<text x="129.3" y="113.5" transform="rotate(-90 129.3 113.5)">1</text>
<text x="134.4" y="113.5" transform="rotate(-90 134.4 113.5)">7</text>
<text x="252.2" y="112.8">5</text>
<text x="120.2" y="116.6">2</text>
<text x="142.5" y="119.2">10</text>
<text x="252.2" y="117.9">6</text>
<text x="264.9" y="115.4">7</text>
<text x="280.2" y="115.4">1</text>
<text x="294.2" y="115.4">5</text>
<text x="319.6" y="116.2">ISOL_AUDIO_CH2</text>
<text x="28.9" y="125.1">ISO_CTRL_VDD</text>
<text x="50.3" y="124.2">1</text>
<text x="70.6" y="124.2">8</text>
<text x="120.2" y="121.7">3</text>
<text x="143" y="124.2">9</text>
<text x="148.1" y="125.1">CLK1</text>
<text x="148.1" y="120.1">CLK0</text>
<text x="195.8" y="122.6">AMP_BIAS</text>
<text x="226.8" y="124.2">6</text>
<text x="280.2" y="120.4">4</text>
<text x="294.2" y="120.4">8</text>
<text x="319.6" y="121.3">ISOL_AUDIO_GND</text>
<text x="28.9" y="127.7">ISO_CTRL_SDA</text>
<text x="29.1" y="130.2">ISO_CTRL_SCL</text>
<text x="50.3" y="126.8">2</text>
<text x="50.3" y="129.3">3</text>
<text x="50.3" y="131.9">4</text>
<text x="59.4" y="127.7">&lt;=&gt;</text>
<text x="59.4" y="130.3">==&gt;</text>
<text x="70.6" y="131.9">5</text>
<text x="70.6" y="129.3">6</text>
<text x="70.6" y="126.8">7</text>
<text x="120.2" y="129.3">4</text>
<text x="120.2" y="131.9">5</text>
<text x="143" y="129.3">6</text>
<text x="148.7" y="129.3">1</text>
<text x="198.9" y="130.2">270deg</text>
<text x="226.8" y="129.3">5</text>
<text x="239.5" y="126.8">7</text>
<text x="10.4" y="135.7">C</text>
<text x="28.7" y="132.8">ISO_CRTL_GND</text>
<text x="131.8" y="136.4" transform="rotate(-90 131.8 136.4)">8</text>
<text x="408.4" y="135.7">C</text>
<text x="33.2" y="140.8">1</text>
<text x="33.2" y="143.3">2</text>
<text x="42.7" y="141.6">ISO_CTRL_VDD</text>
<text x="33.2" y="145.8">3</text>
<text x="33.2" y="148.4">4</text>
<text x="42.7" y="146.7">ISO_CTRL_SCL</text>
<text x="42.7" y="149.3">ISO_CRTL_GND</text>
<text x="42.7" y="144.2">ISO_CTRL_SDA</text>
<text x="28.9" y="155.6">ISO_CTRL_VDD</text>
<text x="28.7" y="163.2">ISO_CRTL_GND</text>
<text x="10.4" y="185.7">D</text>
<text x="408.4" y="185.7">D</text>
<text x="379.2" y="225.5">AMP_BIAS</text>
<text x="10.4" y="235.7">E</text>
<text x="408.4" y="235.7">E</text>
<text x="137.9" y="244.9">3</text>
<text x="155.7" y="244.9">2</text>
<text x="28.1" y="246.2">1</text>
<text x="28.1" y="248.7">2</text>
<text x="103.9" y="248.8" transform="rotate(-90 103.9 248.8)">8</text>
<text x="115.3" y="248.8" transform="rotate(-90 115.3 248.8)">8</text>
<text x="125.5" y="248.8" transform="rotate(-90 125.5 248.8)">8</text>
<text x="147.1" y="252" transform="rotate(-90 147.1 252)">1</text>
<text x="202.7" y="255.9">3V3_VCO</text>
<text x="233.2" y="255.9">3V3_MIXER</text>
<text x="263.7" y="255.9">3V3_OSC</text>
<text x="103.9" y="260.2" transform="rotate(-90 103.9 260.2)">4</text>
<text x="115.3" y="260.2" transform="rotate(-90 115.3 260.2)">4</text>
<text x="125.5" y="260.2" transform="rotate(-90 125.5 260.2)">4</text>
<text x="10.5" y="285.7">F</text>
<text x="35" y="286.7">1</text>
<text x="85" y="286.7">2</text>
<text x="135" y="286.7">3</text>
<text x="185" y="286.7">4</text>
<text x="235" y="286.7">5</text>
<text x="285" y="286.7">6</text>
<text x="335" y="286.7">7</text>
<text x="385" y="286.7">8</text>
<text x="408.5" y="285.7">F</text>
</g>
<g font-size="1.8" fill="#008484">
<text x="81.4" y="27.4">U4</text>
<text x="93.6" y="27.4">TS3A5017</text>
<text x="33.7" y="35.6">Conn_01x02</text>
<text x="37.9" y="33.3">J1</text>
<text x="52" y="34.4">LM4562</text>
<text x="54.1" y="32.1">U1</text>
<text x="92.1" y="32.7" transform="rotate(-90 92.1 32.7)">VCC</text>
<text x="51.8" y="38.8">PD</text>
<text x="56.2" y="38.8">SD</text>
<text x="82.3" y="36.2">2D</text>
<text x="97.4" y="41.3">2S2</text>
<text x="97.4" y="38.8">2S3</text>
<text x="97.4" y="36.2">2S4</text>
<text x="209.7" y="40.6">C7</text>
<text x="217.6" y="41.5">R7</text>
<text x="230.5" y="42">LM4562</text>
<text x="231.9" y="39.7">U2A</text>
<text x="51.8" y="46.4">P</text>
<text x="56.2" y="42.6">SC</text>
<text x="57.5" y="46.4">S</text>
<text x="97.4" y="43.9">2S1</text>
<text x="147.5" y="44">R3</text>
<text x="147.5" y="46.3">1K</text>
<text x="152.6" y="46.5">R5</text>
<text x="209.8" y="42.9">1u</text>
<text x="217.7" y="43.8">10K</text>
<text x="228.7" y="46.4">+</text>
<text x="244.8" y="44">R17</text>
<text x="244.8" y="46.3">10K</text>
<text x="258.7" y="44">R21</text>
<text x="258.7" y="46.3">10K</text>
<text x="379.3" y="42.8">J?</text>
<text x="379.9" y="45.1">Conn_01x03</text>
<text x="82.3" y="48.9">1D</text>
<text x="97.4" y="48.9">1S4</text>
<text x="97.4" y="51.5">1S3</text>
<text x="147.5" y="49.1">R4</text>
<text x="147.5" y="51.4">1K</text>
<text x="152.6" y="48.9">1K</text>
<text x="152.6" y="51.6">R6</text>
<text x="152.6" y="53.9">1K</text>
<text x="234.6" y="52.9">R13</text>
<text x="257.3" y="52.4">U6A</text>
<text x="82.3" y="59.1">IN1</text>
<text x="97.4" y="54">1S2</text>
<text x="97.4" y="56.6">1S1</text>
<text x="213.6" y="57.7">R11</text>
<text x="218.8" y="57.7">100</text>
<text x="234.6" y="55.2">10K</text>
<text x="254.1" y="59.1">+</text>
<text x="255.9" y="54.7">LM4562</text>
<text x="272.7" y="55.9">C11</text>
<text x="273.3" y="58.2">1u</text>
<text x="280.6" y="57.3">LM-NP-1001-B1L</text>
<text x="286.5" y="55">U?</text>
<text x="29.3" y="61.1">+5V</text>
<text x="82.3" y="61.6">IN2</text>
<text x="112.5" y="61.7">R82DC3100AA50J</text>
<text x="113" y="64.3">C3</text>
<text x="121.9" y="64.3">C4</text>
<text x="131.6" y="61.7">R82DC3100AA50J</text>
<text x="132.1" y="64.3">C5</text>
<text x="141" y="64.3">C6</text>
<text x="213.4" y="65.4">R?</text>
<text x="218.8" y="65.4">100</text>
<text x="234.6" y="60.5">R14</text>
<text x="234.7" y="62.8">10k</text>
<text x="283" y="61.6">PA</text>
<text x="289.9" y="61.6">SA</text>
<text x="32.2" y="69.4">R1</text>
<text x="32.2" y="71.7">1K</text>
<text x="89.5" y="66.3" transform="rotate(-90 89.5 66.3)">GND</text>
<text x="92.1" y="66.3" transform="rotate(-90 92.1 66.3)">1EN</text>
<text x="94.6" y="66.3" transform="rotate(-90 94.6 66.3)">2EN</text>
<text x="102.4" y="70.6">R82DC3100AA50J</text>
<text x="122.7" y="70.6">R82DC3100AA50J</text>
<text x="217.6" y="70.7">R8</text>
<text x="244.8" y="68.1">R18</text>
<text x="244.8" y="70.4">10K</text>
<text x="258.7" y="68.1">R22</text>
<text x="258.7" y="70.4">10K</text>
<text x="283" y="66.7">PB</text>
<text x="289.9" y="66.7">SB</text>
<text x="32.2" y="77">R2</text>
<text x="40.6" y="77">C1</text>
<text x="48.3" y="77">C2</text>
<text x="55.8" y="77">C?</text>
<text x="87.1" y="77.5">GND</text>
<text x="108.7" y="75">GND</text>
<text x="217.7" y="73">10K</text>
<text x="228.7" y="75.6">+</text>
<text x="276.3" y="72.4">GND</text>
<text x="32.2" y="79.3">1K</text>
<text x="40.7" y="79.3">1n</text>
<text x="48.5" y="79.3">100n</text>
<text x="56.3" y="80.7">80-C1206C475K5R</text>
<text x="207.2" y="79.5">C8</text>
<text x="211.1" y="79.5">1u</text>
<text x="230.5" y="80.6">LM4562</text>
<text x="231.9" y="78.1">U2B</text>
<text x="28.7" y="87.7">GND</text>
<text x="209.7" y="95.2">C9</text>
<text x="231.9" y="94.3">U3A</text>
<text x="359" y="91.7">J?</text>
<text x="359.4" y="94">AudioJack3_Ground</text>
<text x="104.3" y="100.4">Y?</text>
<text x="209.8" y="97.5">1u</text>
<text x="217.6" y="96.1">R9</text>
<text x="217.7" y="98.4">10K</text>
<text x="228.7" y="101">+</text>
<text x="230.5" y="96.6">LM4562</text>
<text x="244.8" y="98.6">R19</text>
<text x="244.8" y="100.9">10K</text>
<text x="258.7" y="98.6">R23</text>
<text x="258.7" y="100.9">10K</text>
<text x="95.2" y="102.7">XRCGB25M000F1H00R0</text>
<text x="234.6" y="107.5">R15</text>
<text x="257.3" y="107">U6B</text>
<text x="79.6" y="111.9">+3V3</text>
<text x="122.1" y="112.5">U5</text>
<text x="213.4" y="112.4">R?</text>
<text x="218.8" y="112.4">100</text>
<text x="234.6" y="109.8">10K</text>
<text x="254.1" y="113.7">+</text>
<text x="255.9" y="109.3">LM4562</text>
<text x="272.7" y="110.5">C12</text>
<text x="273.3" y="112.8">1u</text>
<text x="280.6" y="111.9">LM-NP-1001-B1L</text>
<text x="286.5" y="109.6">U?</text>
<text x="59.8" y="118.5">U?</text>
<text x="122.4" y="117.5">XA</text>
<text x="130.2" y="118.6" transform="rotate(-90 130.2 118.6)">VDD</text>
<text x="135.3" y="120" transform="rotate(-90 135.3 120)">VDDO</text>
<text x="213.6" y="120">R12</text>
<text x="218.8" y="120">100</text>
<text x="234.6" y="115.1">R16</text>
<text x="234.7" y="117.4">10k</text>
<text x="283" y="116.2">PA</text>
<text x="289.9" y="116.2">SA</text>
<text x="53.1" y="125.1">AVDD</text>
<text x="54.2" y="120.8">SI8602AC-B-ISR</text>
<text x="63.8" y="125.1">BVDD</text>
<text x="82.9" y="122.6">R?</text>
<text x="83.2" y="124.9">4.7k</text>
<text x="90.5" y="122.6">R?</text>
<text x="90.8" y="124.9">4.7k</text>
<text x="122.4" y="122.6">XB</text>
<text x="137.1" y="120.1">CLK0</text>
<text x="137.1" y="125.1">CLK1</text>
<text x="217.7" y="125.3">R10</text>
<text x="244.8" y="122.7">R20</text>
<text x="244.8" y="125.1">10K</text>
<text x="258.7" y="122.7">R24</text>
<text x="258.7" y="125.1">10K</text>
<text x="283" y="121.3">PB</text>
<text x="289.9" y="121.3">SB</text>
<text x="53.1" y="127.7">ASDA</text>
<text x="53.1" y="130.2">ASCL</text>
<text x="63.8" y="127.7">BSDA</text>
<text x="64" y="130.2">BSCL</text>
<text x="122.4" y="130.2">SCL</text>
<text x="137.1" y="130.2">CLK2</text>
<text x="154.6" y="129.2">J2</text>
<text x="155.1" y="131.5">Conn_01x01</text>
<text x="217.7" y="127.6">10K</text>
<text x="228.7" y="130.2">+</text>
<text x="276.3" y="127">GND</text>
<text x="53.1" y="132.8">AGND</text>
<text x="63.6" y="132.8">BGND</text>
<text x="122.4" y="132.8">SDA</text>
<text x="132.7" y="134.1" transform="rotate(-90 132.7 134.1)">GND</text>
<text x="139" y="137.9">LM4562</text>
<text x="207.9" y="132.8">C10</text>
<text x="212.3" y="132.8">1u</text>
<text x="230.5" y="135.2">LM4562</text>
<text x="231.9" y="132.7">U3B</text>
<text x="71.8" y="138.5">GND</text>
<text x="17.4" y="146.7">Conn_01x04</text>
<text x="26.3" y="144.4">J?</text>
<text x="130.3" y="144.8">GND</text>
<text x="48.1" y="158.3">C?</text>
<text x="48.5" y="160.6">100n</text>
<text x="292.9" y="212.2">+12V</text>
<text x="296.2" y="220.5">R?</text>
<text x="296.4" y="222.8">1k</text>
<text x="296.2" y="228.2">R?</text>
<text x="296.4" y="230.5">1k</text>
<text x="308.5" y="228.2">C?</text>
<text x="325" y="228.2">C?</text>
<text x="325.4" y="230.5">100n</text>
<text x="335.2" y="228.2">C?</text>
<text x="335.5" y="230.5">100n</text>
<text x="345.3" y="228.2">C?</text>
<text x="345.7" y="230.5">100n</text>
<text x="355.5" y="228.2">C?</text>
<text x="355.9" y="230.5">100n</text>
<text x="365.6" y="228.2">C?</text>
<text x="366" y="230.5">100n</text>
<text x="375.8" y="228.2">C?</text>
<text x="376.2" y="230.5">100n</text>
<text x="140.3" y="238.8">LD1086D2T33TR</text>
<text x="146.2" y="236.5">U?</text>
<text x="162.1" y="235.1">+3V3</text>
<text x="292.8" y="238.8">GND</text>
<text x="22.3" y="243.9">Conn_01x02</text>
<text x="26.4" y="241.6">J?</text>
<text x="33.9" y="240.2">+12V</text>
<text x="140.2" y="245.8">IN</text>
<text x="150.7" y="245.8">OUT</text>
<text x="44.3" y="248.3">C?</text>
<text x="44.7" y="250.7">100u</text>
<text x="55.8" y="248.5">C?</text>
<text x="74.8" y="248.5">C?</text>
<text x="75.2" y="250.8">100n</text>
<text x="86.2" y="248.5">C?</text>
<text x="86.6" y="250.8">100n</text>
<text x="96.4" y="248.5">C?</text>
<text x="96.8" y="250.8">100n</text>
<text x="148" y="249.7" transform="rotate(-90 148 249.7)">ADJ/GND</text>
<text x="166.2" y="250.9">C?</text>
<text x="177.7" y="251">C?</text>
<text x="190.6" y="249.6">FB?</text>
<text x="192.2" y="251.9">HZ1206C202R-10</text>
<text x="221.1" y="249.6">FB?</text>
<text x="222.7" y="251.9">HZ1206C202R-10</text>
<text x="251.6" y="249.6">FB?</text>
<text x="253.1" y="251.9">HZ1206C202R-10</text>
<text x="31.2" y="256.6">GND</text>
<text x="48.7" y="253.5">100n</text>
<text x="104.8" y="252.6" transform="rotate(-90 104.8 252.6)">V+</text>
<text x="105.8" y="253.6">U2C</text>
<text x="106.1" y="255.9">LM4562</text>
<text x="116.2" y="252.6" transform="rotate(-90 116.2 252.6)">V+</text>
<text x="117.3" y="253.6">U3C</text>
<text x="117.6" y="255.9">LM4562</text>
<text x="126.4" y="252.6" transform="rotate(-90 126.4 252.6)">V+</text>
<text x="127.4" y="253.6">U6C</text>
<text x="127.7" y="255.9">LM4562</text>
<text x="166.6" y="253.2">100u</text>
<text x="178.1" y="253.3">100n</text>
<text x="40.1" y="259.1">GND</text>
<text x="51.5" y="259.1">GND</text>
<text x="190.4" y="259.9">C?</text>
<text x="190.8" y="262.2">100n</text>
<text x="200.5" y="259.9">C?</text>
<text x="220.9" y="259.9">C?</text>
<text x="221.2" y="262.2">100n</text>
<text x="231" y="259.9">C?</text>
<text x="251.3" y="259.9">C?</text>
<text x="251.7" y="262.2">100n</text>
<text x="261.5" y="259.9">C?</text>
<text x="102.3" y="269.3">GND</text>
<text x="194.7" y="264.9">80-C1206C475K5R</text>
<text x="225.2" y="264.9">80-C1206C475K5R</text>
<text x="255.7" y="264.9">80-C1206C475K5R</text>
<text x="186.1" y="273.1">GND</text>
<text x="216.6" y="273.1">GND</text>
<text x="247.1" y="273.1">GND</text>
</g>
<text font-size="1.8" fill="#008400" x="301.4" y="231.9">80-C1206C475K5R</text>
</svg>
